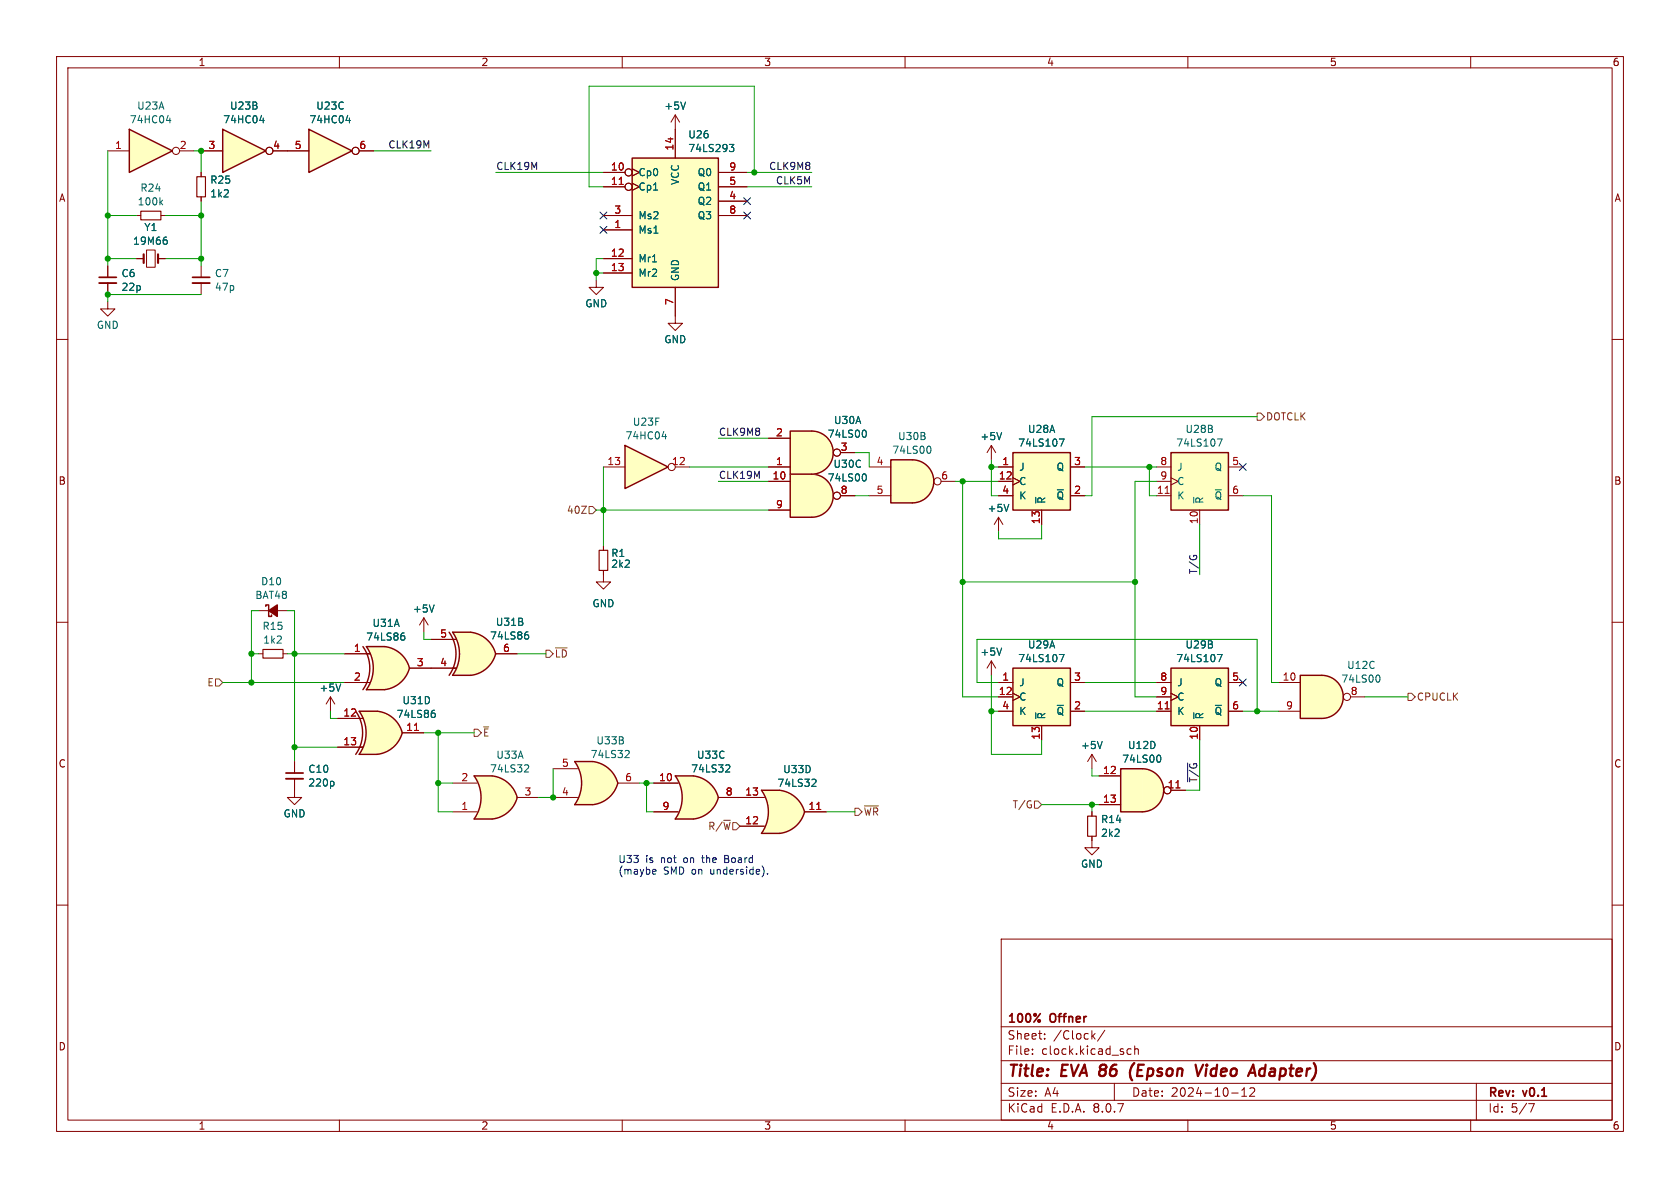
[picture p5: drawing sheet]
<svg xmlns="http://www.w3.org/2000/svg" width="297mm" height="210mm" viewBox="0 0 297 210" stroke-linecap="round" stroke-linejoin="round" font-family="sans-serif">
<g fill="none" stroke="#840000" stroke-width=".18">
<path d="M10 10h277v190h-277zM12 12h273v186h-273zM60 10v2M110 10v2M160 10v2M210 10v2M260 10v2M10 60h2M285 60h2M10 110h2M285 110h2M10 160h2"/>
<path d="M177 166h108v32h-108zM285 160h2M60 198v2M110 198v2M160 198v2M177 194.5h108M177 191.5h108M177 187.5h108M177 181.5h108M182.5 186.3v.1M182.5 185.5v.1M184.7 183.6v.1"/>
<path d="M184.7 182.8v.1M193.2 183.1l.4 .6M193.6 182.7l-.6 .6M195.3 182.1l-1.3 2M197 191.5v3M199.2 186.1l.3 .3 .5-.1M200 185.5l-.5-.1-.3 .3M200.6 185.5l.2-.1 .4 .1v.9M200.6 184.9v1.5M210 198v2M217.7 193.2h1.2M219.5 193.8h.9"/>
<path d="M219.5 192.7l.5-.4v1.5M221 192.4l.5-.1 .2 .1 .1 .3-.9 1.1h.9M260 198v2M261 191.5v6.5M270.2 195.1h1l-.6 1.5"/>
</g>
<path d="M200.5 187.9a2.35 2.35 0 0 0-.3 3.1M212.7 188.2l-.9 2M213.3 188.9l-.2 1.3M213.4 188.2l-.1 .2M213.4 188.2l-.1 .1v.1M213.4 188.2v.1l-.1 .1M223.5 188.9a.66 .66 0 0 0-.8 .4v.7l.2 .2h.4" fill="none" stroke="#840000" stroke-width=".4"/>
<path d="M66.1 128.2l5 1.3a5.2 5.2 0 0 1-4.4 3.9z" fill="#ffffc2" stroke="#ffffc2" stroke-width=".18"/>
<path d="M63.5 133.4h3.2M63.5 125.7h3.2" fill="none" stroke="#ffffc2" stroke-width=".18"/>
<path d="M63.5 125.7h3.2v7.7h-3.2a6.7 6.7 0 0 0 0-7.7z" fill="#ffffc2"/>
<path d="M66.7 125.7a5.1 5.1 0 0 1 4.4 3.8l-5 1.3z" fill="#ffffc2" stroke="#ffffc2" stroke-width=".18"/>
<path d="M62.9 125.7a6.6 6.6 0 0 1 0 7.7M63.5 125.7h3.2a5.1 5.1 0 0 1 4.4 3.8 5.2 5.2 0 0 1-4.4 3.9h-3.2a6.6 6.6 0 0 0 0-7.7z" fill="none" stroke="#840000" stroke-width=".25"/>
<path d="M59.7 132.1h4.4M59.7 127h4.4M71.1 129.5h3.8" fill="none" stroke="#840000" stroke-width=".18"/>
<path d="M73.3 129.1h.7" fill="none" stroke="#a90000" stroke-width=".18"/>
<path d="M76.5 126h.2l.3 .3-.1 .4-.4 .1M76.6 125.6h.2" fill="none" stroke="#006464" stroke-width=".18"/>
<path d="M111.8 27.9h15.2v22.9h-15.2z" fill="#ffffc2"/>
<path d="M111.8 27.9h15.2v22.9h-15.2z" fill="none" stroke="#840000" stroke-width=".25"/>
<g fill="none" stroke="#840000" stroke-width=".18">
<path d="M106.7 30.5h3.8M106.7 33h3.8M106.7 38.1h5.1M111.8 29.8l1.2 .7-1.2 .6M111.8 32.4l1.2 .6-1.2 .7M119.4 20.3v7.6M119.4 20.3l-.8 1.3M119.4 20.3l.7 1.3M127 30.5h5.1M127 33h5.1M127 38.1h5.1M127 35.6h5.1"/>
<path d="M106.7 40.6h5.1M106.7 45.7h5.1M106.7 48.3h5.1M119.4 50.8v5.1M176.5 91.4l-.7 1.3M176.5 91.4v2.6M176.5 91.4l.8 1.3"/>
<circle cx="111.1" cy="33" r=".63"/>
<circle cx="111.1" cy="30.5" r=".63"/>
</g>
<path d="M109.5 32.6h.7" fill="none" stroke="#a90000" stroke-width=".18"/>
<path d="M121.2 18l-.4 1.3M128.9 25.5h.8l-.4 .5 .4 .1v.5l-.2 .2h-.4M178.3 89.2l-.4 1.2" fill="none" stroke="#006464" stroke-width=".18"/>
<path d="M179.1 118.1h10.1v10.2h-10.1z" fill="#ffffc2"/>
<path d="M179.1 118.1h10.1v10.2h-10.1z" fill="none" stroke="#840000" stroke-width=".25"/>
<path d="M106.7 96.5v.8M106.7 100.8v2.1h1.2l-1.2 1.2-1.3-1.2h1.3M176.5 120.7h2.6M176.5 123.2h2.6M176.5 125.7h2.6M179.1 122.6l1.2 .6-1.2 .6M184.1 128.3v2.5M189.2 120.7h2.6M189.2 125.7h2.6" fill="none" stroke="#840000" stroke-width=".18"/>
<path d="M187.3 115.7h.8l-.5 1.3M183.1 126v1" fill="none" stroke="#006464" stroke-width=".18"/>
<path d="M105.9 97.3h1.5v3.5h-1.5z" fill="none" stroke="#840000" stroke-width=".2"/>
<path d="M110.5 78.7l7.6 3.9-7.6 3.8z" fill="#ffffc2"/>
<path d="M110.5 78.7l7.6 3.9-7.6 3.8z" fill="none" stroke="#840000" stroke-width=".25"/>
<g fill="none" stroke="#840000" stroke-width=".18">
<path d="M106.7 82.6h3.8M119.4 82.6h2.5"/>
<circle cx="118.7" cy="82.5" r=".63"/>
</g>
<path d="M117.1 77.2h.7M117.7 76.8v.8" fill="none" stroke="#006464" stroke-width=".18"/>
<path d="M104.8 134.6a5.2 5.2 0 0 1 4.4 3.8l-5 1.4z" fill="#ffffc2" stroke="#ffffc2" stroke-width=".18"/>
<path d="M101.6 134.6h3.2M101.6 142.2h3.2" fill="none" stroke="#ffffc2" stroke-width=".18"/>
<path d="M101.6 134.6h3.2v7.6h-3.2a6.6 6.6 0 0 0 0-7.6z" fill="#ffffc2"/>
<g fill="#ffffc2" stroke="#ffffc2" stroke-width=".18">
<path d="M104.2 137.1l5 1.3a5.1 5.1 0 0 1-4.4 3.8z"/>
<path d="M122.6 137.2a5.2 5.2 0 0 1 4.4 3.8l-5 1.3z"/>
</g>
<path d="M101.6 134.6h3.2a5.2 5.2 0 0 1 4.4 3.8 5.1 5.1 0 0 1-4.4 3.8h-3.2a6.6 6.6 0 0 0 0-7.6z" fill="none" stroke="#840000" stroke-width=".25"/>
<path d="M97.8 135.9h4.3M109.2 138.4h3.8M97.8 141h4.3" fill="none" stroke="#840000" stroke-width=".18"/>
<path d="M110.7 132.7h.4l.1 .3-.7 .9h.7" fill="none" stroke="#006464" stroke-width=".18"/>
<path d="M119.4 137.2h3.2M119.4 144.8h3.2" fill="none" stroke="#ffffc2" stroke-width=".18"/>
<path d="M119.4 137.2h3.2v7.6h-3.2a6.6 6.6 0 0 0 0-7.6z" fill="#ffffc2"/>
<g fill="#ffffc2" stroke="#ffffc2" stroke-width=".18">
<path d="M122 139.7l5 1.3a5.1 5.1 0 0 1-4.4 3.8z"/>
<path d="M87 137.2a5.2 5.2 0 0 1 4.4 3.8l-5 1.3z"/>
</g>
<path d="M122.6 137.2h-3.2a6.6 6.6 0 0 1 0 7.6h3.2M122.6 137.2a5.2 5.2 0 0 1 4.4 3.8M127 141a5.1 5.1 0 0 1-4.4 3.8" fill="none" stroke="#840000" stroke-width=".25"/>
<path d="M115.6 138.4h4.3M115.6 143.5h4.3M127 141h3.8" fill="none" stroke="#840000" stroke-width=".18"/>
<path d="M128.5 135.2l.4 .1 .1 .3-.8 .9h.8" fill="none" stroke="#006464" stroke-width=".18"/>
<path d="M83.8 137.2h3.2M83.8 144.8h3.2" fill="none" stroke="#ffffc2" stroke-width=".18"/>
<path d="M83.8 137.2h3.2v7.6h-3.2a6.6 6.6 0 0 0 0-7.6z" fill="#ffffc2"/>
<g fill="#ffffc2" stroke="#ffffc2" stroke-width=".18">
<path d="M86.5 139.7l4.9 1.3a5.1 5.1 0 0 1-4.4 3.8z"/>
<path d="M137.8 139.7a5.2 5.2 0 0 1 4.4 3.8l-5 1.4z"/>
</g>
<path d="M87 137.2h-3.2a6.6 6.6 0 0 1 0 7.6h3.2M87 137.2a5.2 5.2 0 0 1 4.4 3.8 5.1 5.1 0 0 1-4.4 3.8" fill="none" stroke="#840000" stroke-width=".25"/>
<path d="M80 138.4h4.3M80 143.5h4.3M91.4 141h3.8" fill="none" stroke="#840000" stroke-width=".18"/>
<path d="M92.9 135.2l.4 .1 .2 .3-.8 .9h.8" fill="none" stroke="#006464" stroke-width=".18"/>
<path d="M134.6 139.7h3.2M134.6 147.3h3.2" fill="none" stroke="#ffffc2" stroke-width=".18"/>
<path d="M134.6 139.7h3.2v7.6h-3.2a6.6 6.6 0 0 0 0-7.6z" fill="#ffffc2"/>
<g fill="#ffffc2" stroke="#ffffc2" stroke-width=".18">
<path d="M137.3 142.2l4.9 1.3a5.1 5.1 0 0 1-4.4 3.8z"/>
<path d="M143.5 83.8a3.8 3.8 0 0 1 3.8 3.8 3.8 3.8 0 0 1-3.8 3.8z"/>
</g>
<path d="M134.6 139.7h3.2a5.2 5.2 0 0 1 4.4 3.8 5.1 5.1 0 0 1-4.4 3.8h-3.2a6.6 6.6 0 0 0 0-7.6z" fill="none" stroke="#840000" stroke-width=".25"/>
<path d="M130.8 146.1h4.3M130.8 141h4.3M142.2 143.5h3.8" fill="none" stroke="#840000" stroke-width=".18"/>
<path d="M144.4 143.1h.7" fill="none" stroke="#a90000" stroke-width=".18"/>
<path d="M143.7 137.7l.4 .1 .2 .3-.8 .9h.8" fill="none" stroke="#006464" stroke-width=".18"/>
<path d="M139.7 83.8h3.8v7.6h-3.8z" fill="#ffffc2"/>
<path d="M139.7 83.8h3.8a3.8 3.8 0 0 1 3.8 3.8 3.8 3.8 0 0 1-3.8 3.8h-3.8z" fill="none" stroke="#840000" stroke-width=".25"/>
<g fill="none" stroke="#840000" stroke-width=".18">
<path d="M135.9 85.1h3.8M135.9 90.2h3.8M148.6 87.6h2.5"/>
<circle cx="148" cy="87.6" r=".63"/>
</g>
<path d="M152.9 83.8a.79 .79 0 0 1 0 1.2" fill="none" stroke="#006464" stroke-width=".18"/>
<path d="M143.5 76.2a3.8 3.8 0 0 1 3.8 3.8 3.8 3.8 0 0 1-3.8 3.8z" fill="#ffffc2" stroke="#ffffc2" stroke-width=".18"/>
<path d="M139.7 76.2h3.8v7.6h-3.8z" fill="#ffffc2"/>
<path d="M139.7 76.2h3.8a3.8 3.8 0 0 1 3.8 3.8 3.8 3.8 0 0 1-3.8 3.8h-3.8z" fill="none" stroke="#840000" stroke-width=".25"/>
<g fill="none" stroke="#840000" stroke-width=".18">
<path d="M135.9 77.5h3.8M135.9 82.6h3.8M148.6 80h2.5M58.4 123.2l-.7 1.3M58.4 123.2v2.5M58.4 123.2l.8 1.3"/>
<circle cx="148" cy="80" r=".63"/>
</g>
<path d="M152.9 76a.79 .79 0 0 1 0 1.3M60.2 120.9l-.4 1.3" fill="none" stroke="#006464" stroke-width=".18"/>
<path d="M161.3 81.3a3.8 3.8 0 0 1 3.8 3.8 3.8 3.8 0 0 1-3.8 3.8z" fill="#ffffc2" stroke="#ffffc2" stroke-width=".18"/>
<path d="M157.5 81.3h3.8v7.6h-3.8z" fill="#ffffc2"/>
<path d="M157.5 81.3h3.8a3.8 3.8 0 0 1 3.8 3.8 3.8 3.8 0 0 1-3.8 3.8h-3.8z" fill="none" stroke="#840000" stroke-width=".25"/>
<g fill="none" stroke="#840000" stroke-width=".18">
<path d="M153.7 82.6h3.8M153.7 87.6h3.8M166.4 85.1h2.5"/>
<circle cx="165.7" cy="85.1" r=".63"/>
</g>
<path d="M164.3 78.9a.79 .79 0 0 1 0 1.2" fill="none" stroke="#006464" stroke-width=".18"/>
<path d="M83.2 111.8a5.2 5.2 0 0 1 4.4 3.8l-5 1.3z" fill="#ffffc2" stroke="#ffffc2" stroke-width=".18"/>
<path d="M80 111.8h3.2M80 119.4h3.2" fill="none" stroke="#ffffc2" stroke-width=".18"/>
<path d="M80 111.8h3.2v7.6h-3.2a6.6 6.6 0 0 0 0-7.6z" fill="#ffffc2"/>
<g fill="#ffffc2" stroke="#ffffc2" stroke-width=".18">
<path d="M82.7 114.3l4.9 1.3a5.1 5.1 0 0 1-4.4 3.8z"/>
<path d="M67.4 116.8l5 1.3a5.2 5.2 0 0 1-4.4 3.8z"/>
</g>
<path d="M47 107.2v-.3h.5v2.1h.5v-.3M79.4 111.8a6.6 6.6 0 0 1 0 7.6M83.2 111.8h-3.2a6.6 6.6 0 0 1 0 7.6h3.2M83.2 111.8a5.2 5.2 0 0 1 4.4 3.8 5.1 5.1 0 0 1-4.4 3.8" fill="none" stroke="#840000" stroke-width=".25"/>
<path d="M45.7 115.6h.8M45.7 108h5.1M50 115.6h.8M76.2 113h4.4M76.2 118.1h4.4M87.6 115.6h3.8M52.1 137.7v3.3h1.2l-1.2 1.2-1.3-1.2h1.3M52.1 134.6v2.1" fill="none" stroke="#840000" stroke-width=".18"/>
<path d="M93 112.2h.2l.3 .2-.1 .5-.4 .1M93.1 111.7h.2M58.8 138.1l.2 .3v.3l-.2 .3" fill="none" stroke="#006464" stroke-width=".18"/>
<path d="M46.5 114.8h3.5v1.5h-3.5z" fill="none" stroke="#840000" stroke-width=".2"/>
<path d="M47.5 108l1.5-1.1v2.1z" fill="#840000" stroke="#840000" stroke-width=".25"/>
<path d="M50.5 137.7h3.1" fill="none" stroke="#840000" stroke-width=".33"/>
<path d="M50.5 136.7h3.1" fill="none" stroke="#840000" stroke-width=".3"/>
<path d="M64.8 114.3h3.1M64.8 121.9h3.1" fill="none" stroke="#ffffc2" stroke-width=".18"/>
<path d="M64.8 114.3h3.1v7.6h-3.1a6.7 6.7 0 0 0 0-7.6z" fill="#ffffc2"/>
<path d="M68 114.3a5.1 5.1 0 0 1 4.4 3.8l-5 1.3z" fill="#ffffc2" stroke="#ffffc2" stroke-width=".18"/>
<path d="M64.2 114.3a6.6 6.6 0 0 1 0 7.6M67.9 114.3h-3.1a6.6 6.6 0 0 1 0 7.6h3.1M68 114.3a5.1 5.1 0 0 1 4.4 3.8 5.2 5.2 0 0 1-4.4 3.8" fill="none" stroke="#840000" stroke-width=".25"/>
<path d="M24.1 38.1h.8M28.4 38.1h.8M61 115.6h4.4M72.4 118.1h3.8M74.9 109.2l-.7 1.3M74.9 109.2v2.6M74.9 109.2l.8 1.3M61 120.7h4.4" fill="none" stroke="#840000" stroke-width=".18"/>
<path d="M28.4 35.7l.4 .5M28.8 35.4l-.5 .5M71.1 112.4h.2l.3 .2-.1 .4-.4 .2M71.2 111.9h.3M76.7 106.9l-.4 1.3" fill="none" stroke="#006464" stroke-width=".18"/>
<path d="M24.9 37.3h3.5v1.6h-3.5z" fill="none" stroke="#840000" stroke-width=".2"/>
<path d="M22.9 22.9l7.6 3.8-7.6 3.8z" fill="#ffffc2"/>
<path d="M22.9 22.9l7.6 3.8-7.6 3.8z" fill="none" stroke="#840000" stroke-width=".25"/>
<g fill="none" stroke="#840000" stroke-width=".18">
<path d="M19 26.7h3.9M31.7 26.7h2.6"/>
<circle cx="31.1" cy="26.7" r=".63"/>
</g>
<path d="M29.4 21.3h.8M30 20.9v.8" fill="none" stroke="#006464" stroke-width=".18"/>
<path d="M54.6 22.9l7.6 3.8-7.6 3.8z" fill="#ffffc2"/>
<path d="M54.6 22.9l7.6 3.8-7.6 3.8z" fill="none" stroke="#840000" stroke-width=".25"/>
<g fill="none" stroke="#840000" stroke-width=".18">
<path d="M50.8 26.7h3.8M63.5 26.7h2.5"/>
<circle cx="62.9" cy="26.7" r=".63"/>
</g>
<path d="M61.2 21.3h.8M61.8 20.9v.8" fill="none" stroke="#006464" stroke-width=".18"/>
<path d="M39.4 22.9l7.6 3.8-7.6 3.8z" fill="#ffffc2"/>
<path d="M39.4 22.9l7.6 3.8-7.6 3.8z" fill="none" stroke="#840000" stroke-width=".25"/>
<g fill="none" stroke="#840000" stroke-width=".18">
<path d="M35.6 26.7h3.8M35.6 30.5v.7M35.6 34.8v.8M48.3 26.7h2.5M19 53.3v1.3h1.3l-1.3 1.3-1.2-1.3h1.2M19 47v2M19 50v2.1M24.1 45.7h1.3M25.9 44.2h1.5v3h-1.5zM27.9 45.7h1.3M35.6 47v2M35.6 50v2.1"/>
<path d="M119.4 55.9v1.3h1.2l-1.2 1.2-1.3-1.2h1.3M193 143.5v.8M193 147.8v.8"/>
<circle cx="47.6" cy="26.7" r=".63"/>
</g>
<path d="M45.9 21.3h.8M46.5 20.9v.8M29.2 41.9h.3M29.3 42.4l.3 .2v.3l-.3 .3" fill="none" stroke="#006464" stroke-width=".18"/>
<path d="M25.4 45v1.5M27.9 45v1.5" fill="none" stroke="#840000" stroke-width=".38"/>
<path d="M34.8 31.2h1.5v3.6h-1.5zM192.3 144.3h1.5v3.5h-1.5z" fill="none" stroke="#840000" stroke-width=".2"/>
<path d="M17.5 50h3.1M34 50h3.1" fill="none" stroke="#840000" stroke-width=".33"/>
<path d="M17.5 49h3.1M34 49h3.1" fill="none" stroke="#840000" stroke-width=".3"/>
<path d="M207 80h10.2v10.2h-10.2z" fill="#ffffc2"/>
<path d="M207 80h10.2v10.2h-10.2z" fill="none" stroke="#840000" stroke-width=".25"/>
<path d="M204.5 87.6h2.5M204.5 82.6h2.5M204.5 85.1h2.5M207 84.5l1.3 .6-1.3 .6M212.1 90.2v2.5M217.2 87.6h2.5M217.2 82.6h2.5M193 148.6v1.3h1.3l-1.3 1.2-1.2-1.2h1.2" fill="none" stroke="#840000" stroke-width=".18"/>
<path d="M215.2 77.6h.9l-.6 1.3M211 87.9v1" fill="none" stroke="#006464" stroke-width=".18"/>
<path d="M206 87.2h.7" fill="none" stroke="#a90000" stroke-width=".18"/>
<path d="M233.7 119.4a3.8 3.8 0 0 1 3.8 3.8 3.8 3.8 0 0 1-3.8 3.8z" fill="#ffffc2" stroke="#ffffc2" stroke-width=".18"/>
<path d="M229.9 119.4h3.8v7.6h-3.8z" fill="#ffffc2"/>
<path d="M229.9 119.4h3.8a3.8 3.8 0 0 1 3.8 3.8 3.8 3.8 0 0 1-3.8 3.8h-3.8z" fill="none" stroke="#840000" stroke-width=".25"/>
<g fill="none" stroke="#840000" stroke-width=".18">
<path d="M193 133.4l-.7 1.2M193 133.4v2.5M193 133.4l.8 1.2M226.1 120.7h3.8M226.1 125.7h3.8M238.8 123.2h2.5"/>
<circle cx="238.1" cy="123.2" r=".63"/>
</g>
<path d="M243.7 119.3a.79 .79 0 0 1 0 1.3M194.9 131.1l-.5 1.2" fill="none" stroke="#006464" stroke-width=".18"/>
<path d="M201.9 135.9a3.8 3.8 0 0 1 3.8 3.8 3.8 3.8 0 0 1-3.8 3.8z" fill="#ffffc2" stroke="#ffffc2" stroke-width=".18"/>
<path d="M198.1 135.9h3.8v7.6h-3.8z" fill="#ffffc2"/>
<path d="M198.1 135.9h3.8a3.8 3.8 0 0 1 3.8 3.8 3.8 3.8 0 0 1-3.8 3.8h-3.8z" fill="none" stroke="#840000" stroke-width=".25"/>
<g fill="none" stroke="#840000" stroke-width=".18">
<path d="M194.3 137.2h3.8M207 139.7h2.5M194.3 142.2h3.8"/>
<circle cx="206.4" cy="139.7" r=".63"/>
</g>
<path d="M207.9 139.3h.7" fill="none" stroke="#a90000" stroke-width=".18"/>
<path d="M204.9 133.5a.79 .79 0 0 1 0 1.2" fill="none" stroke="#006464" stroke-width=".18"/>
<path d="M207 118.1h10.2v10.2h-10.2z" fill="#ffffc2"/>
<path d="M207 118.1h10.2v10.2h-10.2z" fill="none" stroke="#840000" stroke-width=".25"/>
<path d="M175.3 116.8l-.8 1.3M175.3 116.8v2.6M175.3 116.8l.7 1.3M204.5 125.7h2.5M204.5 120.7h2.5M204.5 123.2h2.5M207 122.6l1.3 .6-1.3 .6M212.1 128.3v2.5M217.2 125.7h2.5M217.2 120.7h2.5" fill="none" stroke="#840000" stroke-width=".18"/>
<path d="M177.1 114.6l-.4 1.2M215.2 115.7h.9l-.6 1.3M211 126v1" fill="none" stroke="#006464" stroke-width=".18"/>
<path d="M206 125.3h.7" fill="none" stroke="#a90000" stroke-width=".18"/>
<path d="M179.1 80h10.1v10.2h-10.1z" fill="#ffffc2"/>
<path d="M179.1 80h10.1v10.2h-10.1z" fill="none" stroke="#840000" stroke-width=".25"/>
<g fill="none" stroke="#840000" stroke-width=".18">
<path d="M35.6 26.7h3.8M35.6 30.5v.7M35.6 34.8v.8M48.3 26.7h6.3M63.5 26.7h2.5M106.7 30.5h3.8M106.7 33h3.8M106.7 38.1h5.1M111.8 29.8l1.2 .7-1.2 .6M111.8 32.4l1.2 .6-1.2 .7M119.4 22.9v5M127 30.5h5.1"/>
<path d="M127 33h5.1M127 38.1h5.1M127 35.6h5.1M19 47v2M19 50v2.1M24.1 45.7h1.3M27.9 45.7h1.3M105.4 49.5v1.3h1.3l-1.3 1.3-1.3-1.3h1.3M106.7 45.7h5.1M106.7 40.6h5.1M106.7 48.3h5.1M119.4 50.8v5.1"/>
<path d="M135.9 77.5h3.8M175.3 78.7l-.8 1.3M175.3 78.7v2.6M175.3 78.7l.7 1.3M106.7 96.5v.8M135.9 82.6h3.8M135.9 85.1h3.8M135.9 90.2h3.8M148.6 87.6h2.5M148.6 80h2.5M176.5 82.6h2.6M176.5 85.1h2.6"/>
<path d="M176.5 87.6h2.6M179.1 84.5l1.2 .6-1.2 .6M184.1 90.2v2.5M189.2 82.6h2.6M189.2 87.6h2.6M61 115.6h4.4M72.4 118.1h8.2M76.2 113h4.4M87.6 115.6h3.8M106.7 100.8v.8M52.1 134.6v2.1M52.1 137.7v2"/>
<path d="M59.7 127h4.4M59.7 132.1h4.4M61 120.7h4.4M71.1 129.5h3.8M115.6 138.4h4.3M176.5 120.7h2.6M176.5 123.2h2.6M176.5 125.7h2.6M179.1 122.6l1.2 .6-1.2 .6M184.1 128.3v2.5M189.2 120.7h2.6M189.2 125.7h2.6"/>
<path d="M194.3 137.2h3.8M204.5 120.7h2.5M204.5 123.2h2.5M204.5 125.7h2.5M207 122.6l1.3 .6-1.3 .6M207 139.7h2.5M212.1 128.3v2.5M217.2 120.7h2.5M217.2 125.7h2.5M115.6 143.5h4.3M127 141h8.1M130.8 146.1h4.3"/>
<path d="M142.2 143.5h3.8M193 143.5v.8M193 147.8v.8M194.3 142.2h3.8"/>
<circle cx="47.6" cy="26.7" r=".63"/>
<circle cx="62.9" cy="26.7" r=".63"/>
<circle cx="111.1" cy="33" r=".63"/>
<circle cx="111.1" cy="30.5" r=".63"/>
<circle cx="148" cy="80" r=".63"/>
<circle cx="148" cy="87.6" r=".63"/>
<circle cx="206.4" cy="139.7" r=".63"/>
</g>
<g fill="none" stroke="#006464" stroke-width=".18">
<path d="M121.2 18l-.4 1.3M45.9 21.3h.8M46.5 20.9v.8M61.2 21.3h.8M61.8 20.9v.8M128.9 25.5h.8l-.4 .5 .4 .1v.5l-.2 .2h-.4M29.2 41.9h.3M29.3 42.4l.3 .2v.3l-.3 .3M152.9 76a.79 .79 0 0 1 0 1.3M177.1 76.5l-.4 1.2M187.3 77.6h.8l-.5 1.3M152.9 83.8a.79 .79 0 0 1 0 1.2"/>
<path d="M178.3 89.2l-.4 1.2M183.1 87.9v1M71.1 112.4h.2l.3 .2-.1 .4-.4 .2M71.2 111.9h.3M76.7 106.9l-.4 1.3M93 112.2h.2l.3 .2-.1 .5-.4 .1M93.1 111.7h.2M177.1 114.6l-.4 1.2M187.3 115.7h.8l-.5 1.3M215.2 115.7h.9l-.6 1.3M58.8 138.1l.2 .3v.3l-.2 .3M60.2 120.9l-.4 1.3"/>
<path d="M76.5 126h.2l.3 .3-.1 .4-.4 .1M76.6 125.6h.2M128.5 135.2l.4 .1 .1 .3-.8 .9h.8M143.7 137.7l.4 .1 .2 .3-.8 .9h.8M183.1 126v1M194.9 131.1l-.5 1.2M204.9 133.5a.79 .79 0 0 1 0 1.2M211 126v1"/>
</g>
<path d="M222.2 73h.7l.6 .7-.6 .6h-.7zM104.1 89.5h.7l.6 .7-.6 .6h-.7zM96.5 114.9h.7l.6 .7-.6 .6h-.7zM98.2 114.5h2.1M38.1 120h.6l.7 .7-.7 .6h-.6zM83.8 128.9h.7l.6 .6-.6 .7h-.7zM85.5 128.5h.9M248.9 122.6h.7l.6 .6-.6 .6h-.7zM151.1 142.9h.7l.6 .6-.6 .6h-.7zM152.8 142.5h2.5M182.9 141.6h.6l.6 .6-.6 .7h-.6z" fill="none" stroke="#725600" stroke-width=".18"/>
<path d="M210 134.9v3.3" fill="none" stroke="#0f0f0f" stroke-width=".18"/>
<path d="M115.5 153.7h.4l.1 .3-.6 .1M115.9 154.5h-.4M128.1 151.8h.5M128.6 151.2h-.5v1.3h.5M135.7 154.4v.1" fill="none" stroke="#0000c2" stroke-width=".18"/>
<g fill="none" stroke="#009600" stroke-width=".18">
<path d="M19 26.7v20.3M19 38.1h5.1M29.2 38.1h6.4M34.3 26.7h1.3v3.8M35.6 35.6v11.4M66 26.7h10.2M87.6 30.5h19.1M132.1 30.5h11.4M132.1 33h11.4M133.3 30.5v-15.3h-29.2v17.8h2.6M19 45.7h5.1M29.2 45.7h6.4"/>
<path d="M35.6 52.1h-16.6v1.2M105.4 48.3h1.3M106.7 45.7h-1.3v3.8M127 77.5h8.9M222.2 73.7h-29.2v13.9h-1.2M105.4 90.2h30.5M106.7 82.6v13.9M121.9 82.6h14M127 85.1h8.9M151.1 80h2.6v2.6M151.1 87.6h2.6M168.9 85.1h7.6"/>
<path d="M170.2 85.1v38.1h6.3M175.3 82.6h1.2M175.3 81.3v6.3h1.2M184.1 92.7v2.6h-7.6v-1.3M191.8 82.6h12.7M203.2 82.6v5h1.3M204.5 85.1h-3.8v38.1h3.8M212.1 92.7v8.9M219.7 87.6h5.1v33.1h1.3M44.4 115.6h1.3M45.7 108h-1.3v12.7M50.8 115.6h10.2"/>
<path d="M50.8 108h1.3v26.6M74.9 111.8v1.2h1.3M91.4 115.6h5.1M170.2 102.9h30.5M175.3 119.4v14h8.8v-2.6M39.4 120.7h21.6M52.1 132.1h7.6M58.4 125.7v1.3h1.3M74.9 129.5h8.9M77.5 138.4h2.5M77.5 129.5v14h2.5M97.8 135.9v5.1h-2.6"/>
<path d="M113 138.4h2.6M114.3 138.4v5.1h1.3M175.3 125.7h1.2M176.5 120.7h-3.8v-7.7h49.5v12.7M191.8 125.7h12.7M191.8 120.7h12.7M193 135.9v1.3h1.3M212.1 130.8v8.9h-2.6M219.7 125.7h6.4M241.3 123.2h7.6M146 143.5h5.1M184.1 142.2h10.2"/>
<path d="M193 142.2v1.3"/>
</g>
<path d="M106.1 37.5l1.2 1.2M107.3 37.5l-1.2 1.2M131.5 37.5l1.2 1.2M131.5 35l1.2 1.2M132.7 37.5l-1.2 1.2M132.7 35l-1.2 1.2M106.1 40l1.2 1.2M107.3 40l-1.2 1.2M219.1 81.9l1.2 1.3M220.3 81.9l-1.2 1.3M219.1 120l1.2 1.3M220.3 120l-1.2 1.3" fill="none" stroke="#000084" stroke-width=".18"/>
<path d="M109.5 32.6h.7M73.3 129.1h.7M206 125.3h.7M207.9 139.3h.7M144.4 143.1h.7" fill="none" stroke="#a90000" stroke-width=".18"/>
<g fill="#009600" stroke="#009600" stroke-width=".18">
<circle cx="203.2" cy="82.6" r=".46"/>
<circle cx="200.7" cy="102.9" r=".46"/>
<circle cx="170.2" cy="102.9" r=".46"/>
<circle cx="170.2" cy="85.1" r=".46"/>
<circle cx="175.3" cy="125.7" r=".46"/>
<circle cx="106.7" cy="90.2" r=".46"/>
<circle cx="97.8" cy="141" r=".46"/>
<circle cx="114.3" cy="138.4" r=".46"/>
<circle cx="77.5" cy="138.4" r=".46"/>
<circle cx="77.5" cy="129.5" r=".46"/>
<circle cx="44.4" cy="120.7" r=".46"/>
<circle cx="52.1" cy="132.1" r=".46"/>
<circle cx="35.6" cy="45.7" r=".46"/>
<circle cx="35.6" cy="38.1" r=".46"/>
<circle cx="35.6" cy="26.7" r=".46"/>
<circle cx="19" cy="45.7" r=".46"/>
<circle cx="19" cy="52.1" r=".46"/>
<circle cx="19" cy="38.1" r=".46"/>
<circle cx="52.1" cy="115.6" r=".46"/>
<circle cx="44.4" cy="115.6" r=".46"/>
<circle cx="105.4" cy="48.3" r=".46"/>
<circle cx="175.3" cy="82.6" r=".46"/>
<circle cx="133.3" cy="30.5" r=".46"/>
<circle cx="222.2" cy="125.7" r=".46"/>
<circle cx="193" cy="142.2" r=".46"/>
</g>
<g font-size="2.8" fill="#840000">
<text x="178" y="190.9">Title:</text>
<text x="187.7" y="190.9">EVA 86</text>
<text x="201.4" y="190.9">(Epson</text>
<text x="213.9" y="190.9">Video</text>
<text x="224.2" y="190.9">Adapter)</text>
</g>
<g font-size="2.1" fill="#840000">
<text x="178" y="184">Sheet:</text>
<text x="178" y="181.2">100%</text>
<text x="185.7" y="181.2">Offner</text>
<text x="186.2" y="184">/Clock/</text>
<text x="178" y="186.7">File:</text>
<text x="184.1" y="186.7">clock.kicad_sch</text>
<text x="178" y="196.9">KiCad</text>
<text x="178" y="194.1">Size:</text>
<text x="184.7" y="194.1">A4</text>
<text x="185.7" y="196.9">E.D.A.</text>
<text x="193.3" y="196.9">8.0.7</text>
<text x="200" y="194.1">Date:</text>
<text x="207" y="194.1">2024-10-12</text>
<text x="263" y="194.3">Rev:</text>
<text x="263" y="196.9">Id:</text>
<text x="267.1" y="196.9">5/7</text>
<text x="269.4" y="194.3">v0.1</text>
</g>
<g font-size="1.8" fill="#840000">
<text x="35" y="11.9">1</text>
<text x="85" y="11.9">2</text>
<text x="135" y="11.9">3</text>
<text x="185" y="11.9">4</text>
<text x="235" y="11.9">5</text>
<text x="285" y="11.9">6</text>
<text x="10.3" y="35.9">A</text>
<text x="285.3" y="35.9">A</text>
<text x="10.3" y="85.9">B</text>
<text x="285.3" y="85.9">B</text>
<text x="10.3" y="135.9">C</text>
<text x="285.3" y="135.9">C</text>
<text x="10.3" y="185.9">D</text>
<text x="285.3" y="185.9">D</text>
<text x="35" y="199.9">1</text>
<text x="85" y="199.9">2</text>
<text x="135" y="199.9">3</text>
<text x="185" y="199.9">4</text>
<text x="235" y="199.9">5</text>
<text x="285" y="199.9">6</text>
</g>
<g font-size="1.8" fill="#006464">
<text x="22.8" y="22">74HC04</text>
<text x="24.1" y="19.6">U23A</text>
<text x="39.4" y="22">74HC04</text>
<text x="40.6" y="19.6">U23B</text>
<text x="54.6" y="22">74HC04</text>
<text x="55.8" y="19.6">U23C</text>
<text x="117.3" y="19.6">+5V</text>
<text x="121.6" y="24.7">U26</text>
<text x="121.6" y="27.1">74LS293</text>
<text x="24.7" y="34.1">R24</text>
<text x="37.1" y="35.1">1k2</text>
<text x="37.1" y="32.7">R25</text>
<text x="112.8" y="31.3">Cp0</text>
<text x="112.8" y="33.9">Cp1</text>
<text x="120.2" y="32.8" transform="rotate(-90 120.2 32.8)">VCC</text>
<text x="123.2" y="33.9">Q1</text>
<text x="123.2" y="31.3">Q0</text>
<text x="24.2" y="36.5">100k</text>
<text x="25.4" y="41">Y1</text>
<text x="112.8" y="41.5">Ms1</text>
<text x="112.8" y="39">Ms2</text>
<text x="123.2" y="36.4">Q2</text>
<text x="123.2" y="39">Q3</text>
<text x="23.4" y="43.5">19M66</text>
<text x="112.8" y="46.6">Mr1</text>
<text x="21.4" y="49.2">C6</text>
<text x="21.4" y="51.6">22p</text>
<text x="37.9" y="49.2">C7</text>
<text x="37.9" y="51.6">47p</text>
<text x="112.8" y="49.1">Mr2</text>
<text x="120.2" y="49.8" transform="rotate(-90 120.2 49.8)">GND</text>
<text x="17" y="58.3">GND</text>
<text x="103.4" y="54.5">GND</text>
<text x="117.3" y="60.9">GND</text>
<text x="110.5" y="77.9">74HC04</text>
<text x="111.8" y="75.5">U23F</text>
<text x="146.2" y="77.6">74LS00</text>
<text x="147.3" y="75.2">U30A</text>
<text x="158.7" y="78">U30B</text>
<text x="181.6" y="76.7">U28A</text>
<text x="209.5" y="76.7">U28B</text>
<text x="147.2" y="82.9">U30C</text>
<text x="157.6" y="80.4">74LS00</text>
<text x="173.2" y="78">+5V</text>
<text x="179.9" y="79.2">74LS107</text>
<text x="180.1" y="83.4">J</text>
<text x="186.7" y="83.4">Q</text>
<text x="207.8" y="79.2">74LS107</text>
<text x="208" y="83.4">J</text>
<text x="214.6" y="83.4">Q</text>
<text x="146.2" y="85.3">74LS00</text>
<text x="180.1" y="86">C</text>
<text x="180.1" y="88.5">K</text>
<text x="185" y="89.2" transform="rotate(-90 185 89.2)">~{R}</text>
<text x="186.7" y="88.5">~{Q}</text>
<text x="208" y="88.5">K</text>
<text x="208" y="86">C</text>
<text x="213" y="89.2" transform="rotate(-90 213 89.2)">~{R}</text>
<text x="214.6" y="88.5">~{Q}</text>
<text x="174.5" y="90.7">+5V</text>
<text x="108" y="98.7">R1</text>
<text x="108" y="100.6">2k2</text>
<text x="45" y="106.1">BAT48</text>
<text x="46.1" y="103.7">D10</text>
<text x="104.6" y="107.5">GND</text>
<text x="46.3" y="111.6">R15</text>
<text x="46.4" y="114">1k2</text>
<text x="64.6" y="113.4">74LS86</text>
<text x="65.8" y="111">U31A</text>
<text x="72.9" y="108.5">+5V</text>
<text x="86.5" y="113.3">74LS86</text>
<text x="87.6" y="110.8">U31B</text>
<text x="173.2" y="116.1">+5V</text>
<text x="179.9" y="117.3">74LS107</text>
<text x="181.6" y="114.8">U29A</text>
<text x="207.8" y="117.3">74LS107</text>
<text x="209.5" y="114.8">U29B</text>
<text x="238.1" y="118.5">U12C</text>
<text x="56.4" y="122.5">+5V</text>
<text x="71" y="124.7">U31D</text>
<text x="180.1" y="121.5">J</text>
<text x="180.1" y="124.1">C</text>
<text x="186.7" y="121.5">Q</text>
<text x="208" y="121.5">J</text>
<text x="208" y="124.1">C</text>
<text x="214.6" y="121.5">Q</text>
<text x="237" y="120.9">74LS00</text>
<text x="70" y="127.1">74LS86</text>
<text x="105.3" y="131.8">U33B</text>
<text x="180.1" y="126.6">K</text>
<text x="185" y="127.3" transform="rotate(-90 185 127.3)">~{R}</text>
<text x="186.7" y="126.6">~{Q}</text>
<text x="208" y="126.6">K</text>
<text x="213" y="127.3" transform="rotate(-90 213 127.3)">~{R}</text>
<text x="214.6" y="126.6">~{Q}</text>
<text x="54.4" y="136.8">C10</text>
<text x="86.5" y="136.8">74LS32</text>
<text x="87.6" y="134.3">U33A</text>
<text x="104.3" y="134.2">74LS32</text>
<text x="122.1" y="136.8">74LS32</text>
<text x="123.1" y="134.3">U33C</text>
<text x="138.4" y="136.9">U33D</text>
<text x="191" y="132.6">+5V</text>
<text x="198.3" y="135">74LS00</text>
<text x="199.3" y="132.6">U12D</text>
<text x="54.4" y="139.2">220p</text>
<text x="137.3" y="139.3">74LS32</text>
<text x="50" y="144.7">GND</text>
<text x="194.5" y="148.1">2k2</text>
<text x="194.5" y="145.7">R14</text>
<text x="191" y="153.6">GND</text>
</g>
<g font-size="1.8" fill="#a90000">
<text x="20.2" y="26.4">1</text>
<text x="31.7" y="26.4">2</text>
<text x="36.8" y="26.4">3</text>
<text x="48.2" y="26.4">4</text>
<text x="52" y="26.4">5</text>
<text x="63.4" y="26.4">6</text>
<text x="119.1" y="26.7" transform="rotate(-90 119.1 26.7)">14</text>
<text x="107.9" y="30.2">10</text>
<text x="107.9" y="32.8">11</text>
<text x="128.8" y="35.3">4</text>
<text x="128.8" y="32.8">5</text>
<text x="128.8" y="30.2">9</text>
<text x="108.5" y="40.4">1</text>
<text x="108.5" y="37.8">3</text>
<text x="128.8" y="37.8">8</text>
<text x="107.9" y="45.5">12</text>
<text x="107.9" y="48">13</text>
<text x="119.1" y="54" transform="rotate(-90 119.1 54)">7</text>
<text x="137.1" y="77.2">2</text>
<text x="107.3" y="82.3">13</text>
<text x="118.7" y="82.3">12</text>
<text x="137.1" y="82.3">1</text>
<text x="148.5" y="79.8">3</text>
<text x="154.9" y="82.3">4</text>
<text x="177.1" y="82.3">1</text>
<text x="189.8" y="82.3">3</text>
<text x="205" y="82.3">8</text>
<text x="217.7" y="82.3">5</text>
<text x="136.5" y="84.8">10</text>
<text x="137.1" y="89.9">9</text>
<text x="148.5" y="87.4">8</text>
<text x="154.9" y="87.4">5</text>
<text x="166.3" y="84.8">6</text>
<text x="176.5" y="84.8">12</text>
<text x="177.1" y="87.4">4</text>
<text x="189.8" y="87.4">2</text>
<text x="204.4" y="87.4">11</text>
<text x="205" y="84.8">9</text>
<text x="217.7" y="87.4">6</text>
<text x="183.9" y="92.8" transform="rotate(-90 183.9 92.8)">13</text>
<text x="211.8" y="92.8" transform="rotate(-90 211.8 92.8)">10</text>
<text x="77.7" y="112.8">5</text>
<text x="62.5" y="115.3">1</text>
<text x="73.6" y="117.9">3</text>
<text x="77.7" y="117.9">4</text>
<text x="88.8" y="115.3">6</text>
<text x="62.5" y="120.4">2</text>
<text x="176.5" y="122.9">12</text>
<text x="177.1" y="120.4">1</text>
<text x="177.1" y="125.5">4</text>
<text x="189.8" y="125.5">2</text>
<text x="189.8" y="120.4">3</text>
<text x="204.4" y="125.5">11</text>
<text x="205" y="120.4">8</text>
<text x="205" y="122.9">9</text>
<text x="217.7" y="120.4">5</text>
<text x="217.7" y="125.5">6</text>
<text x="226.7" y="120.4">10</text>
<text x="227.3" y="125.5">9</text>
<text x="238.7" y="122.9">8</text>
<text x="60.6" y="126.7">12</text>
<text x="60.6" y="131.8">13</text>
<text x="71.7" y="129.3">11</text>
<text x="183.9" y="130.9" transform="rotate(-90 183.9 130.9)">13</text>
<text x="211.8" y="130.9" transform="rotate(-90 211.8 130.9)">10</text>
<text x="99.2" y="135.6">5</text>
<text x="194.9" y="136.9">12</text>
<text x="81.5" y="143.3">1</text>
<text x="81.5" y="138.2">2</text>
<text x="92.6" y="140.7">3</text>
<text x="99.2" y="140.7">4</text>
<text x="110.4" y="138.2">6</text>
<text x="116.4" y="138.2">10</text>
<text x="117" y="143.3">9</text>
<text x="128.2" y="140.7">8</text>
<text x="131.7" y="140.7">13</text>
<text x="142.8" y="143.3">11</text>
<text x="194.9" y="142">13</text>
<text x="206.3" y="139.4">11</text>
<text x="131.7" y="145.8">12</text>
</g>
<g font-size="1.8" fill="#0f0f0f">
<text x="68.6" y="26.3">CLK19M</text>
<text x="87.6" y="30.1">CLK19M</text>
<text x="135.9" y="30.1">CLK9M8</text>
<text x="137.1" y="32.7">CLK5M</text>
<text x="127" y="77.1">CLK9M8</text>
<text x="127" y="84.7">CLK19M</text>
<text x="211.7" y="101.6" transform="rotate(-90 211.7 101.6)">T/G</text>
<text x="211.7" y="138.4" transform="rotate(-90 211.7 138.4)">~{T/G}</text>
</g>
<g font-size="1.8" fill="#725600">
<text x="223.7" y="74.5">DOTCLK</text>
<text x="100.1" y="91">40Z</text>
<text x="98" y="116.4">~{LD}</text>
<text x="36.6" y="121.5">E</text>
<text x="250.4" y="124.1">CPUCLK</text>
<text x="85.3" y="130.4">~{E}</text>
<text x="178.9" y="143.1">T/G</text>
<text x="125.1" y="146.9">R/~{W}</text>
<text x="152.6" y="144.4">~{WR}</text>
</g>
<g font-size="1.8" fill="#0000c2">
<text x="109.2" y="152.6">U33</text>
<text x="109.2" y="154.7">(maybe</text>
<text x="114.1" y="152.6">is</text>
<text x="116.9" y="152.6">not</text>
<text x="117.3" y="154.7">SMD on</text>
<text x="121.1" y="152.6">on</text>
<text x="124.6" y="152.6">the</text>
<text x="125.9" y="154.7">underside).</text>
<text x="128.7" y="152.6">Board</text>
</g>
</svg>
